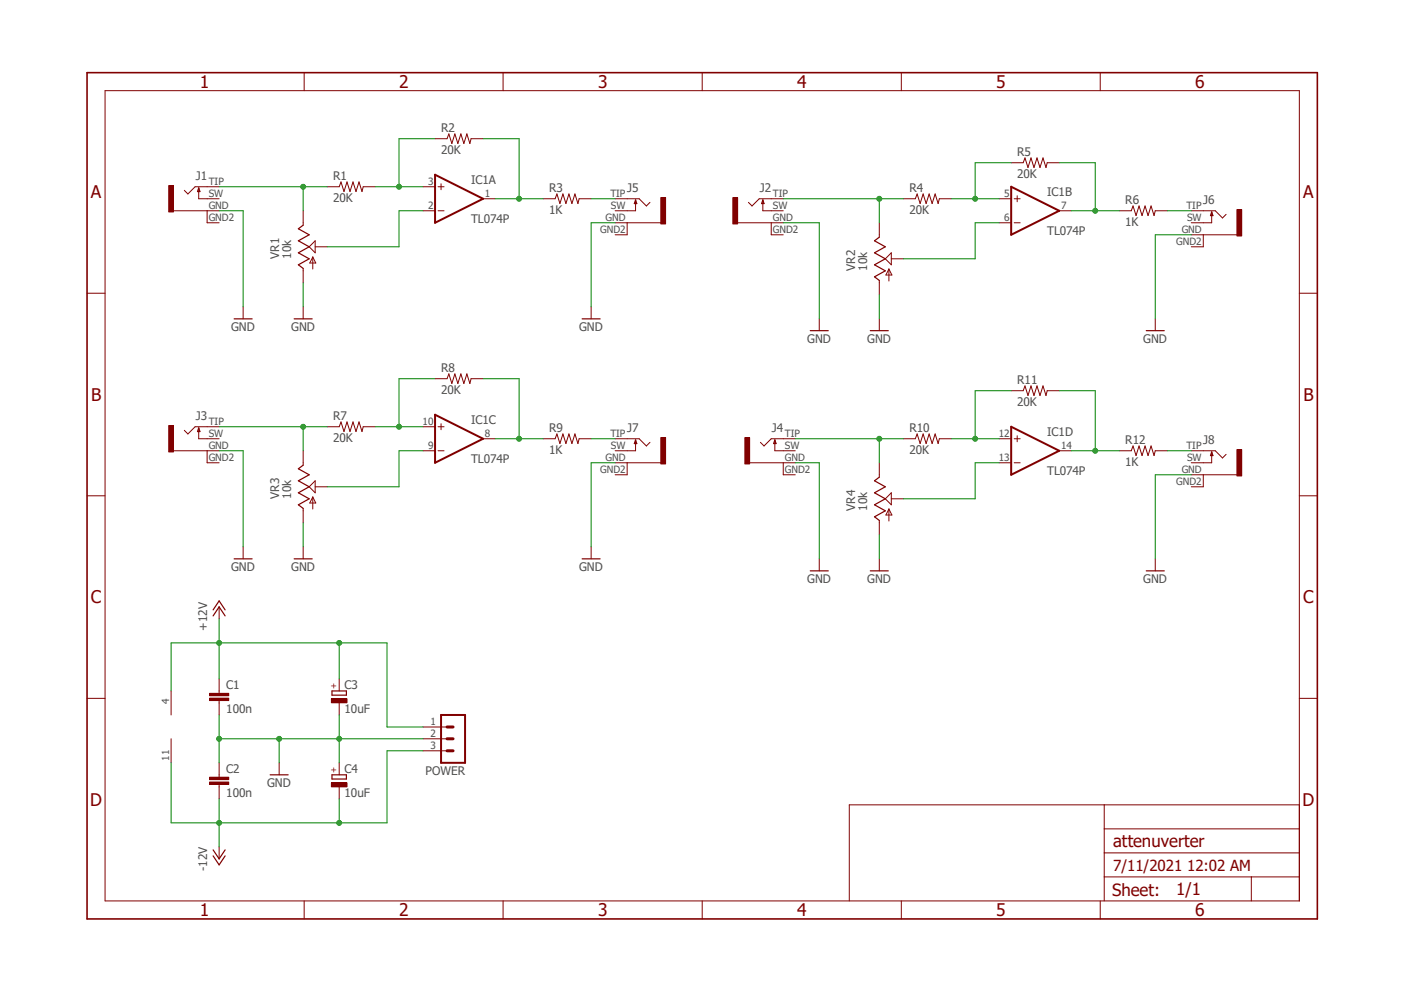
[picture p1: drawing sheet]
<svg xmlns="http://www.w3.org/2000/svg" width="297mm" height="210mm" viewBox="0 0 297 210" stroke-linecap="round" stroke-linejoin="round" font-family="sans-serif">
<path d="M17.9 15.1l261.2 179.8M279.1 15.1l-261.2 179.8" fill="none" stroke="#fff" stroke-width=".21"/>
<path d="M92 37l10.2 5-10.2 5.1zM213.9 39.5l10.2 5.1-10.2 5.1zM92 87.7l10.2 5.1-10.2 5.1zM213.9 90.3l10.2 5-10.2 5.1z" fill="none" stroke="#800000" stroke-width=".42"/>
<g fill="none" stroke="#800000" stroke-width=".21">
<path d="M69.2 39.5h2.6l.3-1 .7 2 .6-2 .6 2 .7-2 .6 2 .6-2 .7 2 .2-1h2.6M89.5 39.5h2.5M92 29.3h2.6l.4-1 .6 2.1 .6-2.1 .7 2.1 .6-2.1 .6 2.1 .7-2.1 .6 2.1 .3-1.1h2.5M92.7 39.5h1.2M93.3 38.9v1.2M213.9 34.4h2.6l.3-1 .7 2 .6-2 .6 2 .7-2 .6 2 .6-2 .7 2 .2-1h2.6M89.5 44.6h2.5M92.7 44.6h1.2M102.2 42h2.5M114.9 42h2.5l.4-1 .6 2.1 .7-2.1 .6 2.1 .7-2.1 .6 2.1 .6-2.1 .7 2.1 .2-1.1h2.6M191.1 42h2.5l.4-1 .6 2.1 .7-2.1 .6 2.1 .7-2.1 .6 2.1 .6-2.1 .7 2.1 .2-1.1h2.6M211.4 42h2.5"/>
<path d="M211.4 47.1h2.5M214.5 42h1.3M214.5 47.1h1.3M215.2 41.4v1.3M224.1 44.6h2.5M236.8 44.6h2.5l.4-1 .6 2 .7-2 .6 2 .6-2 .7 2 .6-2 .6 2 .3-1h2.5M51.4 64.9v2.5M64.1 64.9v2.5M125.1 64.9v2.5M173.3 67.4v2.5M186 67.4v2.5M244.4 67.4v2.5"/>
<path d="M69.2 90.3h2.6l.3-1.1 .7 2.1 .6-2.1 .6 2.1 .7-2.1 .6 2.1 .6-2.1 .7 2.1 .2-1h2.6M89.5 90.3h2.5M89.5 95.3h2.5M92 80.1h2.6l.4-1 .6 2 .6-2 .7 2 .6-2 .6 2 .7-2 .6 2 .3-1h2.5M92.7 90.3h1.2M92.7 95.3h1.2M93.3 89.6v1.3M102.2 92.8h2.5M114.9 92.8h2.5l.4-1 .6 2 .7-2 .6 2 .7-2 .6 2 .6-2 .7 2 .2-1h2.6M191.1 92.8h2.5l.4-1 .6 2 .7-2 .6 2 .7-2 .6 2 .6-2 .7 2 .2-1h2.6M211.4 92.8h2.5M211.4 97.9h2.5"/>
<path d="M213.9 82.6h2.6l.3-1 .7 2.1 .6-2.1 .6 2.1 .7-2.1 .6 2.1 .6-2.1 .7 2.1 .2-1.1h2.6M214.5 92.8h1.3M214.5 97.9h1.3M215.2 92.2v1.2M224.1 95.3h2.5M236.8 95.3h2.5l.4-1 .6 2.1 .7-2.1 .6 2.1 .6-2.1 .7 2.1 .6-2.1 .6 2.1 .3-1.1h2.5M51.4 115.7v2.5M64.1 115.7v2.5M125.1 115.7v2.5M173.3 118.2v2.5M186 118.2v2.5M244.4 118.2v2.5"/>
</g>
<path d="M49.5 67.4h3.8M62.2 67.4h3.8M123.1 67.4h3.9M171.4 69.9h3.8M184.1 69.9h3.8M242.5 69.9h3.8M49.5 118.2h3.8M62.2 118.2h3.8M123.1 118.2h3.9M171.4 120.7h3.8M184.1 120.7h3.8M242.5 120.7h3.8" fill="none" stroke="#800000" stroke-width=".25"/>
<path d="M35.7 39.2h1v5.6h-1z" fill-rule="evenodd" fill="#800000"/>
<path d="M35.7 39.2h1v5.6h-1zM42 39.8v2.2h4.4M46.4 39.5h-5.1l-1.5 1.5-.8-.7M36.7 44.6h9.7M43.8 44.6v2.5h2.6" fill="none" stroke="#800000" stroke-width=".21"/>
<path d="M42 39.8l.3 .7h-.5z" fill="none" stroke="#800000" stroke-width=".25"/>
<path d="M155 41.8h1v5.6h-1z" fill-rule="evenodd" fill="#800000"/>
<path d="M155 41.8h1v5.6h-1zM156 47.1h9.7M161.4 42.3v2.3h4.3M163.2 47.1v2.6h2.5M165.7 42h-5.1l-1.5 1.6-.8-.8" fill="none" stroke="#800000" stroke-width=".21"/>
<path d="M161.4 42.3l.2 .8h-.5z" fill="none" stroke="#800000" stroke-width=".25"/>
<path d="M35.7 90h1v5.6h-1z" fill-rule="evenodd" fill="#800000"/>
<path d="M35.7 90h1v5.6h-1zM36.7 95.3h9.7M42 90.5v2.3h4.4M43.8 95.3v2.6h2.6M46.4 90.3h-5.1l-1.5 1.5-.8-.8" fill="none" stroke="#800000" stroke-width=".21"/>
<path d="M42 90.5l.3 .8h-.5z" fill="none" stroke="#800000" stroke-width=".25"/>
<path d="M157.6 92.5h1v5.6h-1z" fill-rule="evenodd" fill="#800000"/>
<path d="M157.6 92.5h1v5.6h-1zM158.6 97.9h9.6M163.9 93v2.3h4.3M165.7 97.9v2.5h2.5M168.2 92.8h-5l-1.6 1.5-.7-.7" fill="none" stroke="#800000" stroke-width=".21"/>
<path d="M163.9 93l.3 .8h-.5z" fill="none" stroke="#800000" stroke-width=".25"/>
<path d="M139.8 41.8h1v5.6h-1z" fill-rule="evenodd" fill="#800000"/>
<path d="M130.1 42h5.1l1.5 1.6 .8-.8M130.1 47.1h9.7M132.7 47.1v2.6h-2.6M134.5 42.3v2.3h-4.4M139.8 41.8h1v5.6h-1z" fill="none" stroke="#800000" stroke-width=".21"/>
<path d="M134.5 42.3l.2 .8h-.5z" fill="none" stroke="#800000" stroke-width=".25"/>
<path d="M261.7 44.3h1v5.6h-1z" fill-rule="evenodd" fill="#800000"/>
<path d="M252 44.6h5.1l1.5 1.5 .8-.8M252 49.7h9.7M254.6 49.7v2.5h-2.6M256.3 44.8v2.3h-4.3M261.7 44.3h1v5.6h-1z" fill="none" stroke="#800000" stroke-width=".21"/>
<path d="M256.3 44.8l.3 .8h-.5z" fill="none" stroke="#800000" stroke-width=".25"/>
<path d="M139.8 92.5h1v5.6h-1z" fill-rule="evenodd" fill="#800000"/>
<path d="M130.1 92.8h5.1l1.5 1.5 .8-.7M130.1 97.9h9.7M132.7 97.9v2.5h-2.6M134.5 93v2.3h-4.4M139.8 92.5h1v5.6h-1z" fill="none" stroke="#800000" stroke-width=".21"/>
<path d="M134.5 93l.2 .8h-.5z" fill="none" stroke="#800000" stroke-width=".25"/>
<path d="M261.7 95.1h1v5.6h-1z" fill-rule="evenodd" fill="#800000"/>
<g fill="none" stroke="#800000" stroke-width=".21">
<path d="M64.1 44.6v3M64.1 56.8v3M66.2 54.4v2.5M66.2 54.4l.6 1.2h-1.3zM66.7 50.9v2.6l-1.3-1.3zM66.7 52.2h2.5M186 47.1v3.1M186 59.3v3.1M188 56.9v2.5M188 56.9l.7 1.3h-1.3zM188.6 53.5v2.5l-1.3-1.3zM188.6 54.7h2.5"/>
<path d="M64.1 95.3v3.1M186 97.9v3M252 95.3h5.1l1.5 1.6 .8-.8M256.3 95.6v2.3h-4.3M261.7 95.1h1v5.6h-1zM64.1 107.5v3.1M65.4 103l1.3-1.3v2.5zM66.2 105.1v2.6M66.2 105.1l.6 1.3h-1.3zM66.7 103h2.5M186 110.1v3M188 107.7v2.5"/>
<path d="M188 107.7l.7 1.2h-1.3zM188.6 104.2v2.6l-1.3-1.3zM188.6 105.5h2.5M252 100.4h9.7M254.6 100.4v2.6h-2.6M36.2 146.1v5.1M36.2 156.3v5M46.4 146.1v.5M46.4 148.2v.5"/>
</g>
<path d="M64.1 47.6l-1 .8 2.3 1.3-2.3 1.2 2.3 1.3-2.3 1.3 2.3 1.2-2.3 1.3 1 .8M186 50.2l-1 .7 2.3 1.3-2.3 1.3 2.3 1.2-2.3 1.3 2.3 1.3-2.3 1.2 1 .8M64.1 98.4l-1 .7 2.3 1.3-2.3 1.3 2.3 1.3-2.3 1.2 2.3 1.3-2.3 1.3 1 .7M256.3 95.6l.3 .8h-.5zM186 100.9l-1 .8 2.3 1.3-2.3 1.2 2.3 1.3-2.3 1.3 2.3 1.2-2.3 1.3 1 .8" fill="none" stroke="#800000" stroke-width=".25"/>
<path d="M44.3 147.7h4.1v.5h-4.1z" fill-rule="evenodd" fill="#800000"/>
<path d="M44.3 147.7h4.1v.5h-4.1z" fill="none" stroke="#800000" stroke-width=".21"/>
<path d="M44.3 146.6h4.1v.6h-4.1z" fill-rule="evenodd" fill="#800000"/>
<path d="M44.3 146.6h4.1v.6h-4.1zM46.4 143.6v2.5M46.4 148.7v2.5M46.4 163.9v.5M46.4 165.9v.5" fill="none" stroke="#800000" stroke-width=".21"/>
<path d="M44.3 165.4h4.1v.5h-4.1z" fill-rule="evenodd" fill="#800000"/>
<path d="M44.3 165.4h4.1v.5h-4.1z" fill="none" stroke="#800000" stroke-width=".21"/>
<path d="M44.3 164.4h4.1v.5h-4.1z" fill-rule="evenodd" fill="#800000"/>
<path d="M46.4 128.4v2.5M89.5 153.8h5.1M89.5 156.3h5.1M89.5 158.8h5.1M44.3 164.4h4.1v.5h-4.1zM46.4 161.3v2.6M46.4 166.4v2.6M46.4 179.1v2.6M59.1 161.3v2.6" fill="none" stroke="#800000" stroke-width=".21"/>
<path d="M45.1 130.3l1.3-1.9 1.2 1.9M45.1 129l1.3-1.9 1.2 1.9M70.2 146.1h3.1v.9h-3.1zM45.1 179.7l1.3 2 1.2-2M57.1 163.9h3.9M45.1 181l1.3 1.9 1.2-1.9" fill="none" stroke="#800000" stroke-width=".25"/>
<path d="M93.3 151.2h5.1v10.1h-5.1z" fill="none" stroke="#800000" stroke-width=".42"/>
<path d="M94.6 158.8h1.2M94.6 156.3h1.2M94.6 153.8h1.2" fill="none" stroke="#800000" stroke-width=".64"/>
<path d="M70.1 147.8h3.3v.8h-3.3z" fill-rule="evenodd" fill="#800000"/>
<path d="M70.1 147.8h3.3v.8h-3.3zM71.8 143.6v2.5M71.8 148.7v2.5" fill="none" stroke="#800000" stroke-width=".21"/>
<path d="M70.2 163.9h3.1v.9h-3.1z" fill="none" stroke="#800000" stroke-width=".25"/>
<path d="M70.1 165.6h3.3v.8h-3.3z" fill-rule="evenodd" fill="#800000"/>
<g fill="none" stroke="#800000" stroke-width=".21">
<path d="M22.2 19.2h252.7v171.3h-252.7zM64.3 15.4v3.8M106.4 15.4v3.8M148.5 15.4v3.8M190.7 15.4v3.8M232.7 15.4v3.8M18.4 62h3.8M274.9 62h3.8M18.4 104.9h3.8M274.9 104.9h3.8M18.4 147.7h3.8M274.9 147.7h3.8"/>
<path d="M70.1 165.6h3.3v.8h-3.3zM71.8 161.3v2.6M71.8 166.4v2.6M233.6 170.2v20.3M233.6 175.3h41.3M274.9 170.2h-95.2v20.3M64.3 190.5v3.9M106.4 190.5v3.9M148.5 190.5v3.9M190.7 190.5v3.9M232.7 190.5v3.9M233.6 185.5h41.3"/>
<path d="M233.6 180.4h41.3M264.7 185.5v5"/>
</g>
<path d="M18.4 15.4h260.3v179h-260.3z" fill="none" stroke="#800000" stroke-width=".34"/>
<path d="M46.4 39.5h22.8M64.1 39.5v5.1" fill="none" stroke="#008000" stroke-width=".21"/>
<circle cx="64.1" cy="39.5" r=".51" fill="#008000"/>
<g fill="none" stroke="#008000" stroke-width=".21">
<path d="M46.4 90.3h22.8M64.1 90.3v5"/>
<circle cx="64.1" cy="39.5" r=".51"/>
</g>
<circle cx="64.1" cy="90.3" r=".51" fill="#008000"/>
<g fill="none" stroke="#008000" stroke-width=".21">
<path d="M79.4 90.3h10.1M92 80.1h-7.6v10.2"/>
<circle cx="64.1" cy="90.3" r=".51"/>
</g>
<circle cx="84.4" cy="90.3" r=".51" fill="#008000"/>
<g fill="none" stroke="#008000" stroke-width=".21">
<path d="M79.4 39.5h10.1M92 29.3h-7.6v10.2"/>
<circle cx="84.4" cy="90.3" r=".51"/>
</g>
<circle cx="84.4" cy="39.5" r=".51" fill="#008000"/>
<g fill="none" stroke="#008000" stroke-width=".21">
<path d="M102.2 29.3h7.6v12.7M104.7 42h10.2"/>
<circle cx="84.4" cy="39.5" r=".51"/>
</g>
<circle cx="109.8" cy="42" r=".51" fill="#008000"/>
<g fill="none" stroke="#008000" stroke-width=".21">
<path d="M125.1 42h5M102.2 80.1h7.6v12.7M104.7 92.8h10.2"/>
<circle cx="109.8" cy="42" r=".51"/>
</g>
<circle cx="109.8" cy="92.8" r=".51" fill="#008000"/>
<g fill="none" stroke="#008000" stroke-width=".21">
<path d="M125.1 92.8h5M201.3 92.8h10.1M213.9 82.6h-7.6v10.2"/>
<circle cx="109.8" cy="92.8" r=".51"/>
</g>
<circle cx="206.3" cy="92.8" r=".51" fill="#008000"/>
<g fill="none" stroke="#008000" stroke-width=".21">
<path d="M168.2 92.8h22.9M186 92.8v5.1"/>
<circle cx="206.3" cy="92.8" r=".51"/>
</g>
<circle cx="186" cy="92.8" r=".51" fill="#008000"/>
<g fill="none" stroke="#008000" stroke-width=".21">
<path d="M213.9 34.4h-7.6v7.6M201.3 42h10.1"/>
<circle cx="186" cy="92.8" r=".51"/>
</g>
<circle cx="206.3" cy="42" r=".51" fill="#008000"/>
<g fill="none" stroke="#008000" stroke-width=".21">
<path d="M165.7 42h25.4M186 42v5.1"/>
<circle cx="206.3" cy="42" r=".51"/>
</g>
<circle cx="186" cy="42" r=".51" fill="#008000"/>
<g fill="none" stroke="#008000" stroke-width=".21">
<path d="M224.1 34.4h7.6v10.2M226.6 44.6h10.2"/>
<circle cx="186" cy="42" r=".51"/>
</g>
<circle cx="231.7" cy="44.6" r=".51" fill="#008000"/>
<g fill="none" stroke="#008000" stroke-width=".21">
<path d="M246.9 44.6h5.1M224.1 82.6h7.6v12.7M226.6 95.3h10.2"/>
<circle cx="231.7" cy="44.6" r=".51"/>
</g>
<circle cx="231.7" cy="95.3" r=".51" fill="#008000"/>
<g fill="none" stroke="#008000" stroke-width=".21">
<path d="M46.4 44.6h5v20.3M64.1 59.8v5.1M130.1 47.1h-5v17.8M165.7 47.1h7.6v20.3M252 49.7h-7.6v17.7M186 62.4v5M46.4 95.3h5v20.4M130.1 97.9h-5v17.8M168.2 97.9h5.1v20.3M246.9 95.3h5.1M64.1 110.6v5.1M186 113.1v5.1"/>
<path d="M252 100.4h-7.6v17.8M46.4 151.2v10.1M46.4 156.3h12.7"/>
<circle cx="231.7" cy="95.3" r=".51"/>
</g>
<circle cx="46.4" cy="156.3" r=".51" fill="#008000"/>
<g fill="none" stroke="#008000" stroke-width=".21">
<path d="M59.1 156.3v5M71.8 156.3h17.7"/>
<circle cx="46.4" cy="156.3" r=".51"/>
</g>
<circle cx="59.1" cy="156.3" r=".51" fill="#008000"/>
<g fill="none" stroke="#008000" stroke-width=".21">
<path d="M71.8 151.2v5.1h-12.7"/>
<circle cx="59.1" cy="156.3" r=".51"/>
</g>
<circle cx="71.8" cy="156.3" r=".51" fill="#008000"/>
<g fill="none" stroke="#008000" stroke-width=".21">
<path d="M89.5 44.6h-5.1v7.6h-15.2M211.4 47.1h-5.1v7.6h-15.2M89.5 95.3h-5.1v7.7h-15.2M211.4 97.9h-5.1v7.6h-15.2M46.4 130.9v12.7M46.4 136h-10.2v10.1M71.8 156.3v5"/>
<circle cx="71.8" cy="156.3" r=".51"/>
</g>
<circle cx="46.4" cy="136" r=".51" fill="#008000"/>
<g fill="none" stroke="#008000" stroke-width=".21">
<path d="M46.4 136h35.5v17.8h7.6M71.8 136v7.6"/>
<circle cx="46.4" cy="136" r=".51"/>
</g>
<circle cx="71.8" cy="136" r=".51" fill="#008000"/>
<g fill="none" stroke="#008000" stroke-width=".21">
<path d="M36.2 161.3v12.7h10.2M46.4 169v10.1"/>
<circle cx="71.8" cy="136" r=".51"/>
</g>
<circle cx="46.4" cy="174" r=".51" fill="#008000"/>
<g fill="none" stroke="#008000" stroke-width=".21">
<path d="M89.5 158.8h-7.6v15.2h-35.5M71.8 169v5"/>
<circle cx="46.4" cy="174" r=".51"/>
</g>
<circle cx="71.8" cy="174" r=".51" fill="#008000"/>
<circle cx="71.8" cy="174" r=".51" fill="none" stroke="#008000" stroke-width=".21"/>
<g font-size="3.7" fill="#800000">
<text x="42.3" y="18.6">1</text>
<text x="84.4" y="18.6">2</text>
<text x="126.5" y="18.6">3</text>
<text x="168.6" y="18.6">4</text>
<text x="210.7" y="18.6">5</text>
<text x="252.9" y="18.6">6</text>
<text x="19.2" y="41.9">A</text>
<text x="275.7" y="41.9">A</text>
<text x="19.3" y="84.8">B</text>
<text x="275.7" y="84.8">B</text>
<text x="19.2" y="127.6">C</text>
<text x="275.7" y="127.6">C</text>
<text x="19.1" y="170.4">D</text>
<text x="275.5" y="170.4">D</text>
<text x="42.3" y="193.8">1</text>
<text x="84.4" y="193.8">2</text>
<text x="126.5" y="193.8">3</text>
<text x="168.6" y="193.8">4</text>
<text x="210.7" y="193.8">5</text>
<text x="252.9" y="193.8">6</text>
</g>
<g font-size="3.6" fill="#800000">
<text x="235.5" y="179.1">attenuverter</text>
<text x="235.2" y="189.4">Sheet:</text>
<text x="248.8" y="189.3">1/1</text>
</g>
<text font-size="3.2" fill="#800000" x="235.5" y="184.2">7/11/2021 12:02 AM</text>
<g font-size="2.5" fill="#505050">
<text x="93.3" y="27.9">R2</text>
<text x="93.3" y="32.6">20K</text>
<text x="215.2" y="32.9">R5</text>
<text x="41.4" y="38">J1</text>
<text x="70.5" y="38">R1</text>
<text x="99.7" y="38.9">IC1A</text>
<text x="116.2" y="40.5">R3</text>
<text x="132.7" y="40.5">J5</text>
<text x="160.7" y="40.5">J2</text>
<text x="192.4" y="40.5">R4</text>
<text x="215.2" y="37.7">20K</text>
<text x="221.5" y="41.4">IC1B</text>
<text x="70.5" y="42.8">20K</text>
<text x="99.7" y="47.1">TL074P</text>
<text x="116.2" y="45.3">1K</text>
<text x="192.4" y="45.3">20K</text>
<text x="238" y="47.9">1K</text>
<text x="238" y="43.1">R6</text>
<text x="254.6" y="43.1">J6</text>
<text x="221.5" y="49.7">TL074P</text>
<text x="59.1" y="54.7" transform="rotate(-90 59.1 54.7)">VR1</text>
<text x="61.6" y="54.7" transform="rotate(-90 61.6 54.7)">10k</text>
<text x="180.9" y="57.3" transform="rotate(-90 180.9 57.3)">VR2</text>
<text x="183.5" y="57.3" transform="rotate(-90 183.5 57.3)">10k</text>
<text x="48.9" y="70">GND</text>
<text x="61.6" y="70">GND</text>
<text x="122.5" y="70">GND</text>
<text x="170.8" y="72.5">GND</text>
<text x="183.5" y="72.5">GND</text>
<text x="241.9" y="72.5">GND</text>
<text x="93.3" y="83.4">20K</text>
<text x="93.3" y="78.6">R8</text>
<text x="215.2" y="81.2">R11</text>
<text x="41.4" y="88.7">J3</text>
<text x="70.5" y="88.8">R7</text>
<text x="99.7" y="89.6">IC1C</text>
<text x="215.2" y="85.9">20K</text>
<text x="70.5" y="93.6">20K</text>
<text x="116.2" y="91.3">R9</text>
<text x="132.7" y="91.3">J7</text>
<text x="163.3" y="91.3">J4</text>
<text x="192.4" y="91.3">R10</text>
<text x="221.5" y="92.2">IC1D</text>
<text x="238" y="93.9">R12</text>
<text x="254.6" y="93.8">J8</text>
<text x="99.7" y="97.9">TL074P</text>
<text x="116.2" y="96.1">1K</text>
<text x="192.4" y="96.1">20K</text>
<text x="221.5" y="100.4">TL074P</text>
<text x="238" y="98.6">1K</text>
<text x="59.1" y="105.5" transform="rotate(-90 59.1 105.5)">VR3</text>
<text x="61.6" y="105.5" transform="rotate(-90 61.6 105.5)">10k</text>
<text x="180.9" y="108" transform="rotate(-90 180.9 108)">VR4</text>
<text x="183.5" y="108" transform="rotate(-90 183.5 108)">10k</text>
<text x="48.9" y="120.7">GND</text>
<text x="61.6" y="120.7">GND</text>
<text x="122.5" y="120.7">GND</text>
<text x="170.8" y="123.3">GND</text>
<text x="183.5" y="123.3">GND</text>
<text x="241.9" y="123.3">GND</text>
<text x="43.8" y="133.4" transform="rotate(-90 43.8 133.4)">+12V</text>
<text x="47.9" y="145.8">C1</text>
<text x="72.9" y="145.6">C3</text>
<text x="47.9" y="150.8">100n</text>
<text x="72.9" y="150.7">10uF</text>
<text x="47.9" y="163.5">C2</text>
<text x="56.5" y="166.4">GND</text>
<text x="72.9" y="163.4">C4</text>
<text x="90" y="163.9">POWER</text>
<text x="47.9" y="168.6">100n</text>
<text x="72.9" y="168.5">10uF</text>
<text x="43.8" y="184.2" transform="rotate(-90 43.8 184.2)">-12V</text>
</g>
<g font-size="2.1" fill="#505050">
<text x="44.2" y="39.1">TIP</text>
<text x="44.2" y="41.7">SW</text>
<text x="90.6" y="39.1">3</text>
<text x="102.6" y="41.7">1</text>
<text x="129.1" y="41.7">TIP</text>
<text x="163.5" y="41.7">TIP</text>
<text x="212.4" y="41.7">5</text>
<text x="44.2" y="44.2">GND</text>
<text x="44.2" y="46.7">GND2</text>
<text x="90.6" y="44.2">2</text>
<text x="128.1" y="46.7">GND</text>
<text x="129.2" y="44.2">SW</text>
<text x="163.5" y="46.7">GND</text>
<text x="163.5" y="44.2">SW</text>
<text x="212.4" y="46.7">6</text>
<text x="224.5" y="44.2">7</text>
<text x="251" y="44.2">TIP</text>
<text x="251.1" y="46.7">SW</text>
<text x="127" y="49.3">GND2</text>
<text x="163.5" y="49.3">GND2</text>
<text x="248.8" y="51.8">GND2</text>
<text x="250" y="49.3">GND</text>
<text x="44.2" y="89.9">TIP</text>
<text x="89.4" y="89.9">10</text>
<text x="44.2" y="95">GND</text>
<text x="44.2" y="92.5">SW</text>
<text x="90.6" y="95">9</text>
<text x="102.6" y="92.5">8</text>
<text x="129.1" y="92.5">TIP</text>
<text x="129.2" y="95">SW</text>
<text x="166" y="92.5">TIP</text>
<text x="166" y="95">SW</text>
<text x="211.3" y="92.5">12</text>
<text x="224.5" y="95">14</text>
<text x="251" y="95">TIP</text>
<text x="44.2" y="97.5">GND2</text>
<text x="127" y="100.1">GND2</text>
<text x="128.1" y="97.5">GND</text>
<text x="166" y="97.5">GND</text>
<text x="166" y="100.1">GND2</text>
<text x="211.3" y="97.5">13</text>
<text x="250" y="100.1">GND</text>
<text x="251.1" y="97.5">SW</text>
<text x="248.8" y="102.6">GND2</text>
<text x="35.8" y="148.8" transform="rotate(-90 35.8 148.8)">4</text>
<text x="91.1" y="153.4">1</text>
<text x="91.1" y="155.9">2</text>
<text x="35.8" y="160.9" transform="rotate(-90 35.8 160.9)">11</text>
<text x="91.1" y="158.5">3</text>
</g>
<g font-size="1.8" fill="#800000">
<text x="71.2" y="145.7" transform="rotate(-90 71.2 145.7)">+</text>
<text x="71.2" y="163.5" transform="rotate(-90 71.2 163.5)">+</text>
</g>
</svg>
